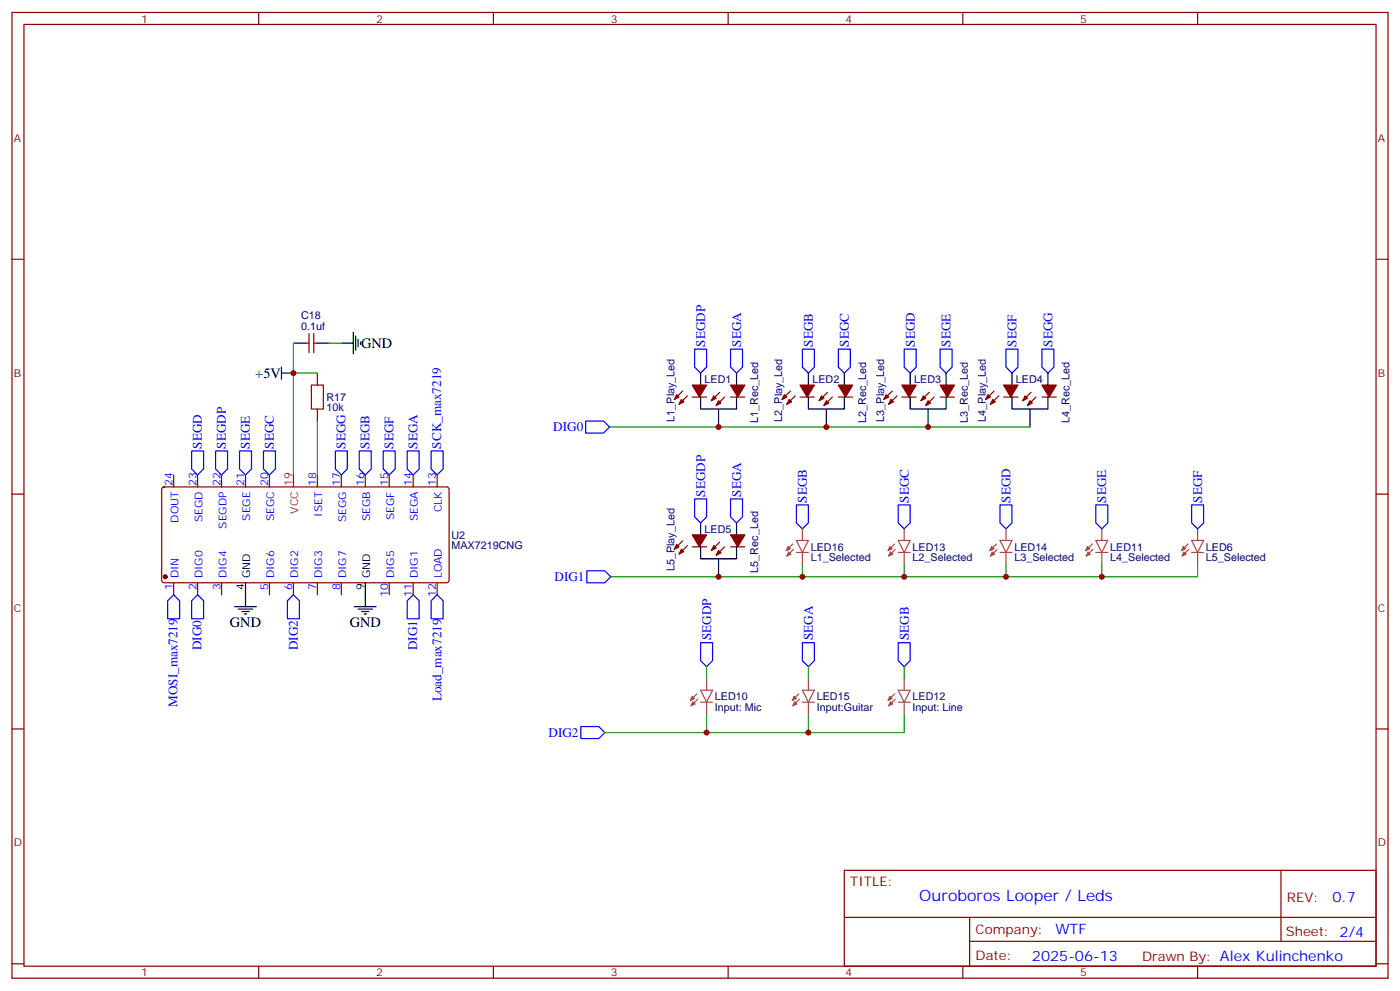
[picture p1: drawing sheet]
<svg xmlns="http://www.w3.org/2000/svg" width="412mm" height="292mm" viewBox="0 0 412 292" stroke-linecap="round" stroke-linejoin="round" font-family="sans-serif">
<g fill="none" stroke="#870000" stroke-width=".35">
<path d="M3.5 3.7h405.4v284.3h-405.4zM7.1 7.2h398.2v277.3h-398.2zM76.2 3.7v3.5M145.3 3.7v3.5M214.5 3.7v3.5M283.6 3.7v3.5M352.8 3.7v3.5M3.5 76.3h3.6M405.3 76.3h3.6M91 98.2v5.7M92.4 98.2v5.7M90 101h1"/>
<path d="M92.4 101h1.1M93.5 109.9v3.5M201.1 115.1l-2.5 2.5M202.5 116.6l-2.5 2.4M203.9 116.9h4.2M212 115.5l-2.5 2.5M213.4 116.9l-2.4 2.5M215.2 116.9h4.2M232.8 115.1l-2.4 2.5M234.2 116.6l-2.4 2.4M235.7 116.9h4.2M243.8 115.5l-2.5 2.5"/>
<path d="M245.2 116.9l-2.5 2.5M246.9 116.9h4.3M262.8 115.1l-2.5 2.5M264.2 116.6l-2.4 2.4M265.6 116.9h4.3M273.8 115.5l-2.5 2.5M275.2 116.9l-2.5 2.5M276.9 116.9h4.3M292.8 115.1l-2.5 2.5M294.2 116.6l-2.5 2.4M295.6 116.9h4.3M303.7 115.5l-2.4 2.5"/>
<path d="M305.2 116.9l-2.5 2.5M306.9 116.9h4.2M51.2 139.8v3.6M58.2 139.8v3.6M65.3 139.8v3.6M72.3 139.8v3.6M79.4 139.8v3.6M93.5 120.4v3.6M93.5 139.8v3.6M100.5 139.8v3.6M107.6 139.8v3.6M114.7 139.8v3.6"/>
<path d="M121.7 139.8v3.6M128.8 139.8v3.6M3.5 145.5h3.6M47.9 143.6l.4-.2h83.6l.4 .7-.1 27.1-.6 .4-83.5-.1-.5-.6v-26.8zM201.1 159.2l-2.5 2.5M212 159.6l-2.5 2.5M405.3 145.5h3.6M51.2 171.6v3.5M58.2 171.6v3.5M65.3 171.6v3.5M79.4 171.6v3.5M86.4 171.6v3.5"/>
<path d="M93.5 171.6v3.5M100.5 171.6v3.5M114.7 171.6v3.5M121.7 171.6v3.5M128.8 171.6v3.5M202.5 160.7l-2.5 2.4M203.9 161h4.2M213.4 161l-2.4 2.5M215.2 161h4.2M3.5 214.6h3.6M405.3 214.6h3.6M248.7 256.3h156.6v28.2h-156.6z"/>
<path d="M377.3 256.3v20.9M248.7 270.1h156.5M285.6 277.2h119.6M285.6 270.1v14.1M3.5 283.8h3.6M76.2 284.5v3.5M145.3 284.5v3.5M214.5 284.5v3.5M283.6 284.5v3.5M352.8 284.5v3.5M405.3 283.8h3.6"/>
</g>
<g fill="none" stroke="#00f" stroke-width=".35">
<path d="M204.6 102.8h3.5v5.3l-1.7 1.8-1.8-1.8zM215.2 102.8h3.5v5.3l-1.7 1.8-1.8-1.8zM236.4 102.8h3.5v5.3l-1.8 1.8-1.7-1.8zM246.9 102.8h3.6v5.3l-1.8 1.8-1.8-1.8zM266.3 102.8h3.6v5.3l-1.8 1.8-1.8-1.8zM276.9 102.8h3.6v5.3l-1.8 1.8-1.8-1.8zM296.3 102.8h3.6v5.3l-1.8 1.8-1.8-1.8zM306.9 102.8h3.5v5.3l-1.7 1.8-1.8-1.8zM56.4 132.8h3.6v5.3l-1.8 1.7-1.8-1.7zM63.5 132.8h3.5v5.3l-1.7 1.7-1.8-1.7zM70.6 132.8h3.5v5.3l-1.8 1.7-1.7-1.7zM77.6 132.8h3.5v5.3l-1.7 1.7-1.8-1.7z"/>
<path d="M98.8 132.8h3.5v5.3l-1.8 1.7-1.7-1.7zM105.8 132.8h3.6v5.3l-1.8 1.7-1.8-1.7zM112.9 132.8h3.5v5.3l-1.7 1.7-1.8-1.7zM119.9 132.8h3.6v5.3l-1.8 1.7-1.8-1.7zM127 132.8h3.5v5.3l-1.7 1.7-1.8-1.7zM172.5 124h5.3l1.8 1.7-1.8 1.8h-5.3zM204.6 146.9h3.5v5.3l-1.7 1.8-1.8-1.8zM215.2 146.9h3.5v5.3l-1.7 1.8-1.8-1.8zM234.6 148.7h3.5v5.3l-1.7 1.7-1.8-1.7zM264.6 148.7h3.5v5.3l-1.8 1.7-1.7-1.7zM294.6 148.7h3.5v5.3l-1.8 1.7-1.7-1.7zM322.8 148.7h3.5v5.3l-1.7 1.7-1.8-1.7z"/>
<path d="M351 148.7h3.5v5.3l-1.7 1.7-1.8-1.7zM51.2 175.1l1.7 1.8v5.3h-3.5v-5.3zM58.2 175.1l1.8 1.8v5.3h-3.6v-5.3zM86.4 175.1l1.8 1.8v5.3h-3.5v-5.3zM121.7 175.1l1.8 1.8v5.3h-3.6v-5.3zM127 176.9l1.8-1.8 1.7 1.8v5.3h-3.5zM172.9 168.1h5.3l1.7 1.7-1.7 1.8h-5.3zM206.4 189.2h3.5v5.3l-1.8 1.8-1.7-1.8zM236.4 189.2h3.5v5.3l-1.8 1.8-1.7-1.8zM264.6 189.2h3.5v5.3l-1.8 1.8-1.7-1.8zM171.1 213.9h5.3l1.8 1.8-1.8 1.8h-5.3z"/>
</g>
<g fill="none" stroke="#000" stroke-width=".35">
<path d="M104.1 97.9v6.3M104.8 98.9v4.3M105.5 100v2.1M82.9 109.9h3.5M82.9 108.1v3.5M86.4 101h3.6M93.5 101h3.5M100.5 101h3.6M106.2 100.7v.7M206.4 116.9v3.5h10.6v-3.5M206.4 109.9v3.5M217 109.9v3.5"/>
<path d="M238.1 116.9v3.5h10.6v-3.5M238.1 109.9v3.5M248.7 109.9v3.5M268.1 116.9v3.5h10.6v-3.5M268.1 109.9v3.5M278.7 109.9v3.5M298.1 116.9v3.5h10.6v-3.5M298.1 109.9v3.5M308.7 109.9v3.5M211.7 120.4v5.3M243.4 120.4v5.3M273.4 120.4v5.3"/>
<path d="M303.4 120.4v5.3M206.4 154v3.5M217 154v3.5M69.1 178.6h6.4M70.2 179.4h4.2M72.3 171.6v7M104.4 178.6h6.4M105.5 179.4h4.2M107.6 171.6v7M206.4 161v3.5h10.6v-3.5M211.7 164.5v5.3M71.3 180.1h2.1"/>
<path d="M72 180.8h.7M106.5 180.1h2.2M107.2 180.8h.7"/>
</g>
<path d="M91.7 113.4h3.5v7h-3.5z" fill="none" stroke="#a10000" stroke-width=".35"/>
<g fill="none" stroke="#008700" stroke-width=".35">
<path d="M86.4 101v38.8M86.4 109.9h7.1M97 101h3.5M93.5 124v15.8M179.6 125.7h123.8M179.9 169.8h56.5M236.4 166.3v3.5h29.9M266.3 166.3v3.5h58.3v-3.5M296.3 166.3v3.5M352.8 166.3v3.5h-28.2M208.1 196.3v3.5M238.1 196.3v3.5"/>
<path d="M266.3 196.3v3.5M178.2 215.7h29.9M208.1 210.4v5.3h58.2v-5.3M238.1 210.4v5.3"/>
</g>
<g fill="#870000" stroke="#870000" stroke-width=".35">
<path d="M215.2 113.4h4.2l-2.1 3.5z"/>
<path d="M211.7 118l.7 .7-1.4 .7z"/>
<path d="M210.3 116.6l.7 .7-1.5 .7z"/>
<path d="M203.9 113.4h4.2l-2.1 3.5z"/>
<path d="M199.3 116.2l.7 .7-1.4 .7z"/>
<path d="M200.7 117.6l.7 .7-1.4 .7z"/>
<path d="M246.9 113.4h4.3l-2.1 3.5z"/>
<path d="M243.4 118l.7 .7-1.4 .7z"/>
<path d="M242 116.6l.7 .7-1.4 .7z"/>
<path d="M235.7 113.4h4.2l-2.1 3.5z"/>
<path d="M231.1 116.2l.7 .7-1.4 .7z"/>
<path d="M232.5 117.6l.7 .7-1.4 .7z"/>
<path d="M276.9 113.4h4.3l-2.2 3.5z"/>
<path d="M273.4 118l.7 .7-1.4 .7z"/>
<path d="M272 116.6l.7 .7-1.4 .7z"/>
<path d="M265.6 113.4h4.3l-2.1 3.5z"/>
<path d="M261.1 116.2l.7 .7-1.5 .7z"/>
<path d="M262.5 117.6l.7 .7-1.4 .7z"/>
<path d="M306.9 113.4h4.2l-2.1 3.5z"/>
<path d="M303.4 118l.7 .7-1.4 .7z"/>
<path d="M302 116.6l.7 .7-1.4 .7z"/>
<path d="M295.6 113.4h4.3l-2.2 3.5z"/>
<path d="M291 116.2l.7 .7-1.4 .7z"/>
<path d="M292.5 117.6l.7 .7-1.5 .7z"/>
<path d="M215.2 157.5h4.2l-2.1 3.5z"/>
<path d="M211.7 162.1l.7 .7-1.4 .7z"/>
<path d="M210.3 160.7l.7 .7-1.5 .7z"/>
<path d="M203.9 157.5h4.2l-2.1 3.5z"/>
<path d="M199.3 160.3l.7 .7-1.4 .7z"/>
<path d="M200.7 161.7l.7 .7-1.4 .7z"/>
<circle cx="48.7" cy="169.8" r=".53"/>
</g>
<path d="M86.4 139.8v3.6" fill="none" stroke="#f00" stroke-width=".35"/>
<g fill="none" stroke="#a64a4a" stroke-width=".35">
<path d="M234.6 159.1h3.5l-1.7 3.6zM236.4 155.7v3.5M264.6 159.1h3.5l-1.8 3.6zM266.3 155.7v3.5M294.6 159.1h3.5l-1.8 3.6zM296.3 155.7v3.5M322.8 159.1h3.5l-1.7 3.6zM324.6 155.7v3.5M351 159.1h3.5l-1.7 3.6zM352.8 155.7v3.5M233.5 160.2l-1.9 1.9M233.7 161.8l-1.9 1.9"/>
<path d="M234.6 162.7h3.5M236.4 162.8v3.5M263.5 160.2l-1.9 1.9M263.7 161.8l-1.9 1.9M264.6 162.7h3.5M266.3 162.8v3.5M293.5 160.2l-1.9 1.9M293.7 161.8l-2 1.9M294.6 162.7h3.5M296.3 162.8v3.5M321.7 160.2l-1.9 1.9M321.9 161.8l-1.9 1.9"/>
<path d="M322.8 162.7h3.5M324.6 162.8v3.5M350 160.2l-2 1.9M350.1 161.8l-1.9 1.9M351 162.7h3.5M352.8 162.8v3.5M208.1 199.8v3.5M238.1 199.8v3.5M266.3 199.8v3.5M205.3 204.3l-1.9 1.9M205.5 205.9l-1.9 1.9M206.4 203.2h3.5l-1.8 3.6z"/>
<path d="M206.4 206.8h3.5M208.1 206.9v3.5M235.3 204.3l-1.9 1.9M235.5 205.9l-2 1.9M236.4 206.8h3.5M236.4 203.2h3.5l-1.8 3.6zM238.1 206.9v3.5M263.5 204.3l-1.9 1.9M263.7 205.9l-1.9 1.9M264.6 206.8h3.5M264.6 203.2h3.5l-1.8 3.6zM266.3 206.9v3.5"/>
</g>
<g fill="#a64a4a" stroke="#a64a4a" stroke-width=".29">
<path d="M320.3 160.9l.7 .7-1.2 .5z"/>
<path d="M320.5 162.5l.7 .7-1.2 .5z"/>
<path d="M262.1 160.9l.7 .7-1.2 .5z"/>
<path d="M262.3 162.5l.7 .7-1.2 .5z"/>
<path d="M292.1 160.9l.7 .7-1.2 .5z"/>
<path d="M292.3 162.5l.7 .7-1.3 .5z"/>
<path d="M232.1 160.9l.7 .7-1.2 .5z"/>
<path d="M232.3 162.5l.7 .7-1.2 .5z"/>
<path d="M348.5 160.9l.7 .7-1.2 .5z"/>
<path d="M348.7 162.5l.7 .7-1.2 .5z"/>
<path d="M203.9 205l.7 .7-1.2 .5z"/>
<path d="M204.1 206.6l.7 .7-1.2 .5z"/>
<path d="M262.1 205l.7 .7-1.2 .5z"/>
<path d="M262.3 206.6l.7 .7-1.2 .5z"/>
<path d="M233.9 205l.7 .7-1.2 .5z"/>
<path d="M234.1 206.6l.7 .7-1.3 .5z"/>
</g>
<g fill="#c00">
<circle cx="86.4" cy="109.9" r=".88"/>
<circle cx="296.3" cy="169.8" r=".88"/>
<circle cx="266.3" cy="169.8" r=".88"/>
<circle cx="243.4" cy="125.7" r=".88"/>
<circle cx="273.4" cy="125.7" r=".88"/>
<circle cx="211.7" cy="125.7" r=".88"/>
<circle cx="236.4" cy="169.8" r=".88"/>
<circle cx="211.7" cy="169.8" r=".88"/>
<circle cx="324.6" cy="169.8" r=".88"/>
<circle cx="238.1" cy="215.7" r=".88"/>
<circle cx="208.1" cy="215.7" r=".88"/>
</g>
<text font-size="4.6" fill="#00f" x="270.8" y="265.3">Ouroboros Looper / Leds</text>
<g font-size="4.2">
<text x="106.4" y="102.5">GND</text>
<text x="75.2" y="111.3">+5V</text>
<text x="67.7" y="184.7">GND</text>
<text x="103" y="184.7">GND</text>
</g>
<g font-size="4.2" fill="#00f">
<text x="392.5" y="265.5">0.7</text>
<text x="310.9" y="275.1">WTF</text>
<text x="304" y="282.9">2025-06-13</text>
</g>
<g font-size="3.9" fill="#00f">
<text x="207.7" y="102.1" transform="rotate(-90 207.7 102.1)">SEGDP</text>
<text x="218.3" y="102.1" transform="rotate(-90 218.3 102.1)">SEGA</text>
<text x="239.5" y="102.1" transform="rotate(-90 239.5 102.1)">SEGB</text>
<text x="250" y="102.1" transform="rotate(-90 250 102.1)">SEGC</text>
<text x="269.4" y="102.1" transform="rotate(-90 269.4 102.1)">SEGD</text>
<text x="280" y="102.1" transform="rotate(-90 280 102.1)">SEGE</text>
<text x="299.4" y="102.1" transform="rotate(-90 299.4 102.1)">SEGF</text>
<text x="310" y="102.1" transform="rotate(-90 310 102.1)">SEGG</text>
<text x="163" y="127">DIG0</text>
<text x="59.5" y="132.1" transform="rotate(-90 59.5 132.1)">SEGD</text>
<text x="66.5" y="132.1" transform="rotate(-90 66.5 132.1)">SEGDP</text>
<text x="73.6" y="132.1" transform="rotate(-90 73.6 132.1)">SEGE</text>
<text x="80.6" y="132.1" transform="rotate(-90 80.6 132.1)">SEGC</text>
<text x="101.8" y="132.1" transform="rotate(-90 101.8 132.1)">SEGG</text>
<text x="108.8" y="132.1" transform="rotate(-90 108.8 132.1)">SEGB</text>
<text x="115.9" y="132.1" transform="rotate(-90 115.9 132.1)">SEGF</text>
<text x="123" y="132.1" transform="rotate(-90 123 132.1)">SEGA</text>
<text x="130" y="132.1" transform="rotate(-90 130 132.1)">SCK_max7219</text>
<text x="207.7" y="146.2" transform="rotate(-90 207.7 146.2)">SEGDP</text>
<text x="218.3" y="146.2" transform="rotate(-90 218.3 146.2)">SEGA</text>
<text x="237.7" y="148" transform="rotate(-90 237.7 148)">SEGB</text>
<text x="267.7" y="148" transform="rotate(-90 267.7 148)">SEGC</text>
<text x="297.7" y="148" transform="rotate(-90 297.7 148)">SEGD</text>
<text x="325.9" y="148" transform="rotate(-90 325.9 148)">SEGE</text>
<text x="354.1" y="148" transform="rotate(-90 354.1 148)">SEGF</text>
<text x="163.3" y="171.1">DIG1</text>
<text x="59.4" y="191.4" transform="rotate(-90 59.4 191.4)">DIG0</text>
<text x="87.7" y="191.4" transform="rotate(-90 87.7 191.4)">DIG2</text>
<text x="122.9" y="191.4" transform="rotate(-90 122.9 191.4)">DIG1</text>
<text x="209.5" y="188.5" transform="rotate(-90 209.5 188.5)">SEGDP</text>
<text x="239.5" y="188.5" transform="rotate(-90 239.5 188.5)">SEGA</text>
<text x="267.7" y="188.5" transform="rotate(-90 267.7 188.5)">SEGB</text>
<text x="52.3" y="208.2" transform="rotate(-90 52.3 208.2)">MOSI_max7219</text>
<text x="130.1" y="206.5" transform="rotate(-90 130.1 206.5)">Load_max7219</text>
<text x="161.6" y="216.9">DIG2</text>
</g>
<g font-size="3.9" fill="#800">
<text x="250.5" y="260.8">TITLE:</text>
<text x="379.1" y="265.5">REV:</text>
<text x="287.4" y="275">Company:</text>
<text x="378.7" y="275.7">Sheet: 2/4</text>
<text x="287.4" y="282.7">Date:</text>
<text x="336.4" y="282.8">Drawn By: Alex Kulinchenko</text>
</g>
<g font-size="3.2" fill="#800">
<text x="41.6" y="6.7">1</text>
<text x="110.8" y="6.7">2</text>
<text x="179.9" y="6.7">3</text>
<text x="249.1" y="6.7">4</text>
<text x="318.2" y="6.7">5</text>
<text x="4.1" y="41.8">A</text>
<text x="405.9" y="41.8">A</text>
<text x="4.1" y="110.9">B</text>
<text x="405.9" y="110.9">B</text>
<text x="4.1" y="180.1">C</text>
<text x="405.9" y="180.1">C</text>
<text x="4.1" y="249.2">D</text>
<text x="405.9" y="249.2">D</text>
<text x="41.6" y="287.5">1</text>
<text x="110.8" y="287.5">2</text>
<text x="179.9" y="287.5">3</text>
<text x="249.1" y="287.5">4</text>
<text x="318.2" y="287.5">5</text>
</g>
<g font-size="3.2" fill="#000080">
<text x="88.7" y="94.1">C18</text>
<text x="88.7" y="97.2">0.1uf</text>
<text x="207.5" y="112.7">LED1</text>
<text x="239.3" y="112.7">LED2</text>
<text x="269.3" y="112.7">LED3</text>
<text x="299.3" y="112.7">LED4</text>
<text x="96.2" y="118.1">R17</text>
<text x="96.1" y="121.1">10k</text>
<text x="198.7" y="124.1" transform="rotate(-90 198.7 124.1)">L1_Play_Led</text>
<text x="223.4" y="124.5" transform="rotate(-90 223.4 124.5)">L1_Rec_Led</text>
<text x="230.4" y="124.1" transform="rotate(-90 230.4 124.1)">L2_Play_Led</text>
<text x="255.1" y="124.5" transform="rotate(-90 255.1 124.5)">L2_Rec_Led</text>
<text x="260.4" y="124.1" transform="rotate(-90 260.4 124.1)">L3_Play_Led</text>
<text x="285.1" y="124.5" transform="rotate(-90 285.1 124.5)">L3_Rec_Led</text>
<text x="290.4" y="124.1" transform="rotate(-90 290.4 124.1)">L4_Play_Led</text>
<text x="315.1" y="124.5" transform="rotate(-90 315.1 124.5)">L4_Rec_Led</text>
<text x="133" y="161.7">MAX7219CNG</text>
<text x="133" y="158.6">U2</text>
<text x="207.5" y="156.8">LED5</text>
<text x="238.8" y="165.3">L1_Selected</text>
<text x="238.8" y="162.1">LED16</text>
<text x="268.8" y="165.3">L2_Selected</text>
<text x="268.8" y="162.1">LED13</text>
<text x="298.8" y="165.3">L3_Selected</text>
<text x="298.8" y="162.1">LED14</text>
<text x="327" y="165.3">L4_Selected</text>
<text x="327" y="162.1">LED11</text>
<text x="355.2" y="165.3">L5_Selected</text>
<text x="355.2" y="162.1">LED6</text>
<text x="198.7" y="168.2" transform="rotate(-90 198.7 168.2)">L5_Play_Led</text>
<text x="223.4" y="168.6" transform="rotate(-90 223.4 168.6)">L5_Rec_Led</text>
<text x="210.6" y="209.4">Input: Mic</text>
<text x="210.6" y="206.2">LED10</text>
<text x="240.6" y="209.4">Input:Guitar</text>
<text x="240.6" y="206.2">LED15</text>
<text x="268.8" y="209.4">Input: Line</text>
<text x="268.8" y="206.2">LED12</text>
</g>
<g font-size="3.2" fill="#00f">
<text x="50.8" y="143.2" transform="rotate(-90 50.8 143.2)">24</text>
<text x="57.9" y="143.2" transform="rotate(-90 57.9 143.2)">23</text>
<text x="64.9" y="143.2" transform="rotate(-90 64.9 143.2)">22</text>
<text x="72" y="143.2" transform="rotate(-90 72 143.2)">21</text>
<text x="79" y="143.2" transform="rotate(-90 79 143.2)">20</text>
<text x="93.1" y="143.2" transform="rotate(-90 93.1 143.2)">18</text>
<text x="100.2" y="143.2" transform="rotate(-90 100.2 143.2)">17</text>
<text x="107.2" y="143.2" transform="rotate(-90 107.2 143.2)">16</text>
<text x="114.3" y="143.2" transform="rotate(-90 114.3 143.2)">15</text>
<text x="121.4" y="143.2" transform="rotate(-90 121.4 143.2)">14</text>
<text x="128.4" y="143.2" transform="rotate(-90 128.4 143.2)">13</text>
<text x="52.6" y="153.9" transform="rotate(-90 52.6 153.9)">DOUT</text>
<text x="59.6" y="153.8" transform="rotate(-90 59.6 153.8)">SEGD</text>
<text x="66.7" y="155.7" transform="rotate(-90 66.7 155.7)">SEGDP</text>
<text x="73.7" y="153.3" transform="rotate(-90 73.7 153.3)">SEGE</text>
<text x="80.8" y="153.5" transform="rotate(-90 80.8 153.5)">SEGC</text>
<text x="94.9" y="152.1" transform="rotate(-90 94.9 152.1)">ISET</text>
<text x="102" y="153.8" transform="rotate(-90 102 153.8)">SEGG</text>
<text x="109" y="153.5" transform="rotate(-90 109 153.5)">SEGB</text>
<text x="116.1" y="153.1" transform="rotate(-90 116.1 153.1)">SEGF</text>
<text x="123.1" y="153.5" transform="rotate(-90 123.1 153.5)">SEGA</text>
<text x="130.2" y="150.9" transform="rotate(-90 130.2 150.9)">CLK</text>
<text x="50.8" y="173.8" transform="rotate(-90 50.8 173.8)">1</text>
<text x="52.6" y="170.3" transform="rotate(-90 52.6 170.3)">DIN</text>
<text x="57.9" y="173.8" transform="rotate(-90 57.9 173.8)">2</text>
<text x="59.6" y="170.3" transform="rotate(-90 59.6 170.3)">DIG0</text>
<text x="64.9" y="173.8" transform="rotate(-90 64.9 173.8)">3</text>
<text x="66.7" y="170.3" transform="rotate(-90 66.7 170.3)">DIG4</text>
<text x="79" y="173.8" transform="rotate(-90 79 173.8)">5</text>
<text x="80.8" y="170.3" transform="rotate(-90 80.8 170.3)">DIG6</text>
<text x="86.1" y="173.8" transform="rotate(-90 86.1 173.8)">6</text>
<text x="87.8" y="170.3" transform="rotate(-90 87.8 170.3)">DIG2</text>
<text x="93.1" y="173.8" transform="rotate(-90 93.1 173.8)">7</text>
<text x="94.9" y="170.3" transform="rotate(-90 94.9 170.3)">DIG3</text>
<text x="100.2" y="173.8" transform="rotate(-90 100.2 173.8)">8</text>
<text x="102" y="170.3" transform="rotate(-90 102 170.3)">DIG7</text>
<text x="116.1" y="170.3" transform="rotate(-90 116.1 170.3)">DIG5</text>
<text x="123.1" y="170.3" transform="rotate(-90 123.1 170.3)">DIG1</text>
<text x="130.2" y="170.3" transform="rotate(-90 130.2 170.3)">LOAD</text>
<text x="114.3" y="175.8" transform="rotate(-90 114.3 175.8)">10</text>
<text x="121.4" y="175.8" transform="rotate(-90 121.4 175.8)">11</text>
<text x="128.4" y="175.8" transform="rotate(-90 128.4 175.8)">12</text>
</g>
<g font-size="3.2" fill="#f00">
<text x="86.1" y="143.2" transform="rotate(-90 86.1 143.2)">19</text>
<text x="87.8" y="151.3" transform="rotate(-90 87.8 151.3)">VCC</text>
</g>
<g font-size="3.2">
<text x="72" y="173.8" transform="rotate(-90 72 173.8)">4</text>
<text x="73.7" y="170.3" transform="rotate(-90 73.7 170.3)">GND</text>
<text x="107.2" y="173.8" transform="rotate(-90 107.2 173.8)">9</text>
<text x="109" y="170.3" transform="rotate(-90 109 170.3)">GND</text>
</g>
</svg>
